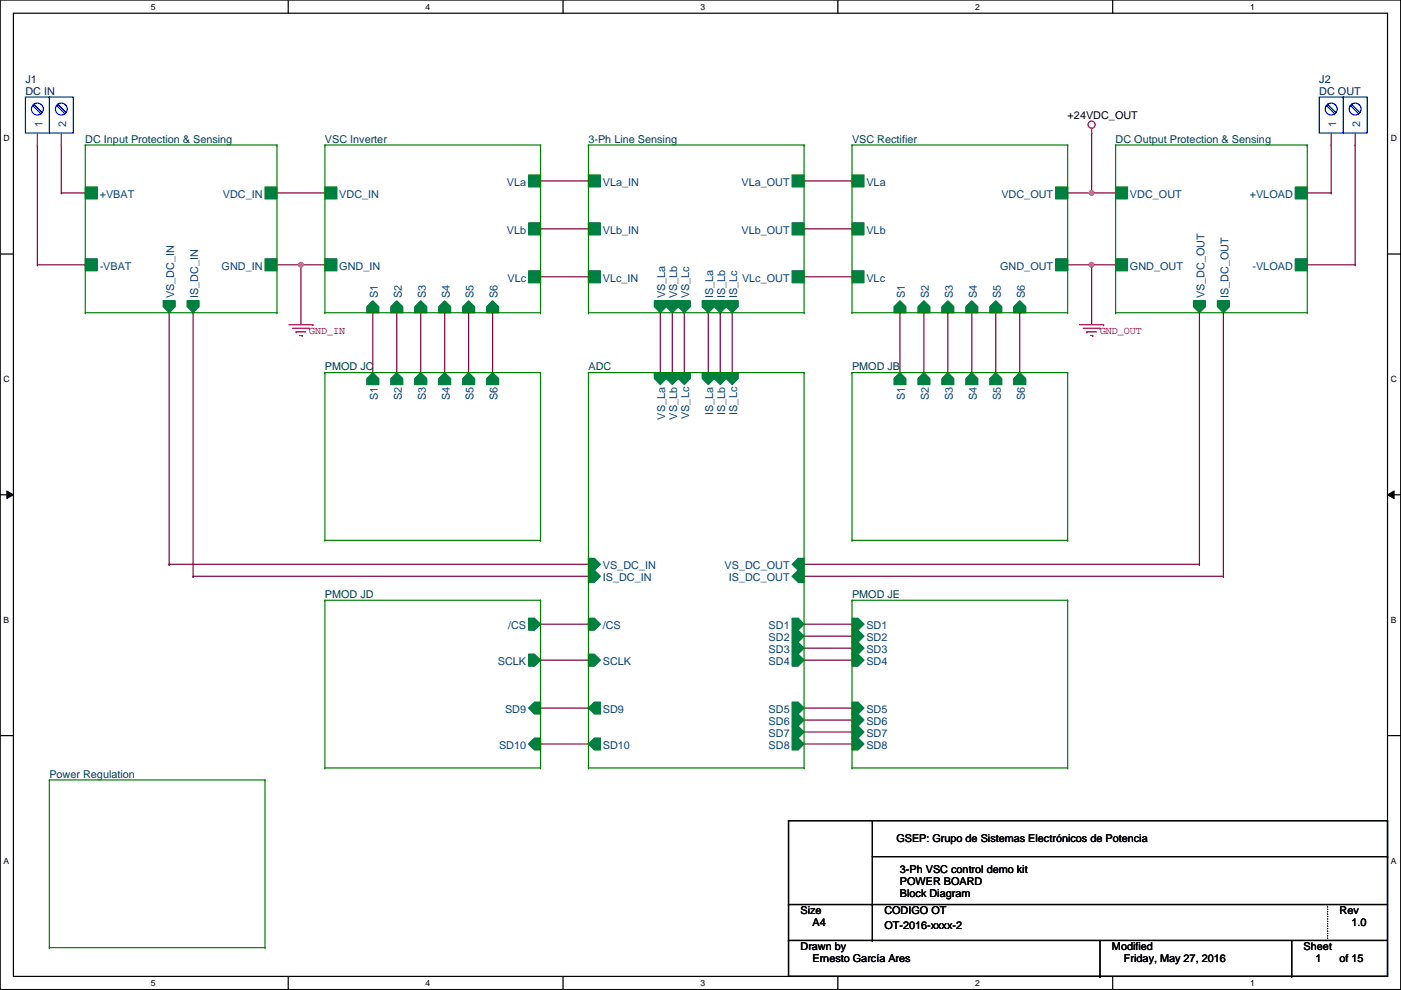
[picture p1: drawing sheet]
<svg xmlns="http://www.w3.org/2000/svg" width="297mm" height="210mm" viewBox="0 0 297 210" stroke-linecap="round" stroke-linejoin="round" font-family="sans-serif">
<path d="M0 0h297v209.8h-297zM2.8 2.8h291.4v204.2h-291.4z" fill="none" stroke="#000" stroke-width=".25"/>
<g fill="#fff">
<path d="M32 .4h1v2h-1z"/>
<path d="M32 207.4h1v2h-1z"/>
</g>
<path d="M61.1 0v2.8M61.1 207v2.8" fill="none" stroke="#000" stroke-width=".25"/>
<g fill="#fff">
<path d="M90.2 .4h1v2h-1z"/>
<path d="M90.2 207.4h1v2h-1z"/>
</g>
<path d="M119.4 0v2.8M119.4 207v2.8" fill="none" stroke="#000" stroke-width=".25"/>
<g fill="#fff">
<path d="M148.5 .4h1v2h-1z"/>
<path d="M148.5 207.4h1v2h-1z"/>
</g>
<path d="M177.6 0v2.8M177.6 207v2.8" fill="none" stroke="#000" stroke-width=".25"/>
<g fill="#fff">
<path d="M206.8 .4h1v2h-1z"/>
<path d="M206.8 207.4h1v2h-1z"/>
</g>
<path d="M235.9 0v2.8M235.9 207v2.8" fill="none" stroke="#000" stroke-width=".25"/>
<g fill="#fff">
<path d="M265 .4h1.1v2h-1.1z"/>
<path d="M265 207.4h1.1v2h-1.1z"/>
<path d="M.7 28.3h1.4v2.1h-1.4z"/>
<path d="M294.9 28.3h1.3v2.1h-1.3z"/>
<path d="M.7 79.4h1.4v2h-1.4z"/>
<path d="M294.9 79.4h1.3v2h-1.3z"/>
</g>
<path d="M0 53.9h2.8M294.2 53.9h2.8" fill="none" stroke="#000" stroke-width=".25"/>
<g fill="#fff">
<path d="M.7 130.4h1.3v2.1h-1.3z"/>
<path d="M294.9 130.4h1.2v2.1h-1.2z"/>
</g>
<path d="M0 104.9h2.8M294.2 104.9h2.8" fill="none" stroke="#000" stroke-width=".25"/>
<path d="M1.4 104.1l1.4 .8-1.4 .8zM294.2 104.9l1.4-.8v1.6z" fill="#000"/>
<path d="M1.4 104.1l1.4 .8-1.4 .8zM294.2 104.9l1.4-.8v1.6z" fill="none" stroke="#000" stroke-width=".21"/>
<g fill="#fff">
<path d="M.7 181.5h1.3v2h-1.3z"/>
<path d="M294.9 181.5h1.2v2h-1.2z"/>
</g>
<path d="M0 156h2.8M294.2 156h2.8" fill="none" stroke="#000" stroke-width=".25"/>
<g fill="none" stroke="#800040" stroke-width=".25">
<path d="M114.6 38.4h10.2M124.8 38.4h.1M170.5 38.4h10.1M180.6 38.4h.1M58.7 40.9h10.2M58.7 56.1h5.1M63.8 56.1h.1M68.9 40.9h.1M114.6 48.5h10.2M114.6 58.7h10.2M124.8 48.5h.1M124.8 58.7h.1"/>
<path d="M170.5 48.5h10.1M170.5 58.7h10.1M180.6 48.5h.1M180.6 58.7h.1M226.4 40.9h5M226.4 56.1h5M231.4 40.9h.1M231.4 56.1h.1M35.9 66.3v53.3M40.9 66.3v55.9M79 79h.1M79 66.3v12.7"/>
<path d="M84.1 79h.1M84.1 66.3v12.7M89.2 79h.1M89.2 66.3v12.7M94.3 79h.1M94.3 66.3v12.7M99.4 79h.1M99.4 66.3v12.7M104.4 79h.1M104.4 66.3v12.7M140 79h.1M140 66.3v12.7"/>
<path d="M142.5 79h.1M142.5 66.3v12.7M145.1 79h.1M145.1 66.3v12.7M150.2 79h.1M150.2 66.3v12.7M152.7 66.3h.1M152.7 66.3v12.7M155.2 79h.1M155.2 66.3v12.7M35.9 119.6h.1M40.9 122.2h.1"/>
</g>
<circle cx="231.4" cy="56.1" r=".5" fill="#f0f"/>
<circle cx="231.4" cy="56.1" r=".5" fill="none" stroke="#f0f" stroke-width=".25"/>
<g fill="none" stroke="#800040" stroke-width=".25">
<path d="M7.9 30.7v25.4M13 30.7v10.2M282.2 30.7v10.2M287.3 30.7v25.4M7.9 56.1h.1M7.9 56.1h10.2M13 40.9h.1M13 40.9h5.1M18.1 40.9h.1M18.1 56.1h.1M63.8 56.1h.1M63.8 56.1v12.7"/>
<path d="M277.2 40.9h.1M277.2 56.1h.1M277.2 40.9h5M277.2 56.1h10.1M282.2 40.9h.1M287.3 56.1h.1M190.8 66.3h.1M190.8 66.3v12.7M195.9 79h.1M195.9 66.3v12.7M201 66.3h.1M201 66.3v12.7"/>
<path d="M206 79h.1M206 66.3v12.7M211.1 79h.1M211.1 66.3v12.7M216.2 66.3h.1M216.2 66.3v12.7M254.3 66.3v53.3M259.4 66.3v55.9M35.9 119.6h.1M35.9 119.6h88.9M170.5 119.6h83.8M254.3 119.6h.1"/>
<path d="M40.9 122.2h.1M40.9 122.2h83.9M170.5 122.2h88.9M170.5 132.3h10.1M170.5 134.9h10.1M170.5 137.4h10.1M170.5 140h10.1M180.6 132.3h.1M180.6 134.9h.1M180.6 137.4h.1M180.6 140h.1M259.4 122.2h.1"/>
<path d="M114.6 150.1h.1M114.6 157.7h.1M114.6 150.1h10.2M114.6 157.7h10.2M170.5 150.1h10.1M170.5 157.7h10.1M170.5 152.7h10.1M170.5 155.2h10.1M180.6 150.1h.1M180.6 152.7h.1M180.6 155.2h.1M180.6 157.7h.1"/>
</g>
<circle cx="63.8" cy="56.1" r=".5" fill="#f0f"/>
<circle cx="63.8" cy="56.1" r=".5" fill="none" stroke="#f0f" stroke-width=".25"/>
<path d="M231.4 28.2h.1M231.4 28.2v12.7M63.8 56.1h5.1M68.9 56.1h.1M231.4 56.1h.1M231.4 56.1h5.1M231.4 56.1v12.7M236.5 56.1h.1M114.6 132.3h10.2M114.6 140h10.2M124.8 132.3h.1M124.8 140h.1" fill="none" stroke="#800040" stroke-width=".25"/>
<circle cx="231.4" cy="40.9" r=".5" fill="#f0f"/>
<circle cx="231.4" cy="40.9" r=".5" fill="none" stroke="#f0f" stroke-width=".25"/>
<path d="M231.4 40.9h5.1M236.5 40.9h.1" fill="none" stroke="#800040" stroke-width=".25"/>
<g fill="none" stroke="#f00" stroke-width=".25">
<path d="M231.4 28.2h.1M231.4 27.2v1M61.3 68.8h5M62 69.6h3.6M62.8 70.4h.1M62.8 70.4h2M63.5 71.1h.6M64.1 71.1h.1M65.6 69.6h.1M66.3 68.8h.1M228.9 68.8h5.1M229.7 69.6h3.5"/>
<path d="M230.4 70.4h.1M230.4 70.4h2.1M231.2 71.1h.5M231.7 71.1h.1M233.2 69.6h.1M234 68.8h.1"/>
<circle cx="231.4" cy="26.4" r=".76"/>
</g>
<g fill="none" stroke="#000" stroke-width=".25">
<path d="M167.2 174h127v33h-127zM185 174v25.4M167.2 199.4h.1M167.2 191.8h.1M167.2 199.4h127M167.2 191.8h127M185 199.4h.1M185 191.8h.1M185 181.6h109.2M233.2 199.4v7.6M273.9 199.4v7.6M294.2 181.6h.1"/>
<path d="M233.2 207h.1M273.9 207h.1"/>
</g>
<path d="M281.5 191.8v7.6M281.5 199.4h.1" fill="none" stroke="#000" stroke-width=".25" stroke-dasharray="0 .5"/>
<path d="M56.2 54.9h2.5v2.5h-2.5z" fill-rule="evenodd" fill="#008040"/>
<path d="M56.2 54.9h2.5v2.5h-2.5z" fill="none" stroke="#008040" stroke-width=".25"/>
<path d="M56.2 39.6h2.5v2.6h-2.5z" fill-rule="evenodd" fill="#008040"/>
<path d="M56.2 39.6h2.5v2.6h-2.5z" fill="none" stroke="#008040" stroke-width=".25"/>
<path d="M18.1 39.6h2.5v2.6h-2.5z" fill-rule="evenodd" fill="#008040"/>
<path d="M18.1 39.6h2.5v2.6h-2.5z" fill="none" stroke="#008040" stroke-width=".25"/>
<path d="M18.1 54.9h2.5v2.5h-2.5z" fill-rule="evenodd" fill="#008040"/>
<path d="M18.1 54.9h2.5v2.5h-2.5z" fill="none" stroke="#008040" stroke-width=".25"/>
<path d="M34.6 63.8h2.5v1.2l-1.2 1.3-1.3-1.3z" fill-rule="evenodd" fill="#008040"/>
<path d="M34.6 63.8h2.5v1.2l-1.2 1.3-1.3-1.3z" fill="none" stroke="#008040" stroke-width=".25"/>
<path d="M39.7 63.8h2.5v1.2l-1.3 1.3-1.2-1.3z" fill-rule="evenodd" fill="#008040"/>
<path d="M39.7 63.8h2.5v1.2l-1.3 1.3-1.2-1.3z" fill="none" stroke="#008040" stroke-width=".25"/>
<path d="M18.1 30.7h.1M18.1 30.7h40.6M18.1 30.7v35.6M58.7 30.7h.1M58.7 30.7v35.6M18.1 66.3h.1M18.1 66.3h40.6M58.7 66.3h.1" fill="none" stroke="#008000" stroke-width=".25"/>
<path d="M68.9 39.6h2.5v2.6h-2.5z" fill-rule="evenodd" fill="#008040"/>
<path d="M68.9 39.6h2.5v2.6h-2.5z" fill="none" stroke="#008040" stroke-width=".25"/>
<path d="M68.9 54.9h2.5v2.5h-2.5z" fill-rule="evenodd" fill="#008040"/>
<path d="M68.9 54.9h2.5v2.5h-2.5z" fill="none" stroke="#008040" stroke-width=".25"/>
<path d="M112.1 37.1h2.5v2.5h-2.5z" fill-rule="evenodd" fill="#008040"/>
<path d="M112.1 37.1h2.5v2.5h-2.5z" fill="none" stroke="#008040" stroke-width=".25"/>
<path d="M112.1 47.3h2.5v2.5h-2.5z" fill-rule="evenodd" fill="#008040"/>
<path d="M112.1 47.3h2.5v2.5h-2.5z" fill="none" stroke="#008040" stroke-width=".25"/>
<path d="M112.1 57.4h2.5v2.6h-2.5z" fill-rule="evenodd" fill="#008040"/>
<path d="M112.1 57.4h2.5v2.6h-2.5z" fill="none" stroke="#008040" stroke-width=".25"/>
<path d="M79 63.8l1.3 1.2v1.3h-2.5v-1.3z" fill-rule="evenodd" fill="#008040"/>
<path d="M79 63.8l1.3 1.2v1.3h-2.5v-1.3z" fill="none" stroke="#008040" stroke-width=".25"/>
<path d="M84.1 63.8l1.3 1.2v1.3h-2.5v-1.3z" fill-rule="evenodd" fill="#008040"/>
<path d="M84.1 63.8l1.3 1.2v1.3h-2.5v-1.3z" fill="none" stroke="#008040" stroke-width=".25"/>
<path d="M89.2 63.8l1.3 1.2v1.3h-2.6v-1.3z" fill-rule="evenodd" fill="#008040"/>
<path d="M89.2 63.8l1.3 1.2v1.3h-2.6v-1.3z" fill="none" stroke="#008040" stroke-width=".25"/>
<path d="M94.3 63.8l1.3 1.2v1.3h-2.6v-1.3z" fill-rule="evenodd" fill="#008040"/>
<path d="M94.3 63.8l1.3 1.2v1.3h-2.6v-1.3z" fill="none" stroke="#008040" stroke-width=".25"/>
<path d="M99.4 63.8l1.2 1.2v1.3h-2.5v-1.3z" fill-rule="evenodd" fill="#008040"/>
<path d="M99.4 63.8l1.2 1.2v1.3h-2.5v-1.3z" fill="none" stroke="#008040" stroke-width=".25"/>
<path d="M104.4 63.8l1.3 1.2v1.3h-2.5v-1.3z" fill-rule="evenodd" fill="#008040"/>
<path d="M104.4 63.8l1.3 1.2v1.3h-2.5v-1.3z" fill="none" stroke="#008040" stroke-width=".25"/>
<path d="M68.9 30.7h.1M68.9 30.7h45.7M68.9 30.7v35.6M114.6 30.7h.1M114.6 30.7v35.6M68.9 66.3h.1M68.9 66.3h45.7M114.6 66.3h.1" fill="none" stroke="#008000" stroke-width=".25"/>
<path d="M180.6 131.1h1.3l1.3 1.2-1.3 1.3h-1.3z" fill-rule="evenodd" fill="#008040"/>
<path d="M180.6 131.1h1.3l1.3 1.2-1.3 1.3h-1.3z" fill="none" stroke="#008040" stroke-width=".25"/>
<path d="M180.6 133.6h1.3l1.3 1.3-1.3 1.3h-1.3z" fill-rule="evenodd" fill="#008040"/>
<path d="M180.6 133.6h1.3l1.3 1.3-1.3 1.3h-1.3z" fill="none" stroke="#008040" stroke-width=".25"/>
<path d="M180.6 136.2h1.3l1.3 1.2-1.3 1.3h-1.3z" fill-rule="evenodd" fill="#008040"/>
<path d="M180.6 136.2h1.3l1.3 1.2-1.3 1.3h-1.3z" fill="none" stroke="#008040" stroke-width=".25"/>
<path d="M180.6 138.7h1.3l1.3 1.3-1.3 1.2h-1.3z" fill-rule="evenodd" fill="#008040"/>
<path d="M180.6 138.7h1.3l1.3 1.3-1.3 1.2h-1.3z" fill="none" stroke="#008040" stroke-width=".25"/>
<path d="M180.6 148.9h1.3l1.3 1.2-1.3 1.3h-1.3z" fill-rule="evenodd" fill="#008040"/>
<path d="M180.6 148.9h1.3l1.3 1.2-1.3 1.3h-1.3z" fill="none" stroke="#008040" stroke-width=".25"/>
<path d="M180.6 151.4h1.3l1.3 1.3-1.3 1.2h-1.3z" fill-rule="evenodd" fill="#008040"/>
<path d="M180.6 151.4h1.3l1.3 1.3-1.3 1.2h-1.3z" fill="none" stroke="#008040" stroke-width=".25"/>
<path d="M180.6 153.9h1.3l1.3 1.3-1.3 1.3h-1.3z" fill-rule="evenodd" fill="#008040"/>
<path d="M180.6 153.9h1.3l1.3 1.3-1.3 1.3h-1.3z" fill="none" stroke="#008040" stroke-width=".25"/>
<path d="M180.6 156.5h1.3l1.3 1.2-1.3 1.3h-1.3z" fill-rule="evenodd" fill="#008040"/>
<path d="M180.6 156.5h1.3l1.3 1.2-1.3 1.3h-1.3z" fill="none" stroke="#008040" stroke-width=".25"/>
<path d="M180.6 127.3h.1M180.6 127.3h45.8M180.6 127.3v35.5M226.4 127.3h.1M226.4 127.3v35.5M180.6 162.8h.1M180.6 162.8h45.8M226.4 162.8h.1" fill="none" stroke="#008000" stroke-width=".25"/>
<path d="M236.5 39.6h2.6v2.6h-2.6z" fill-rule="evenodd" fill="#008040"/>
<path d="M236.5 39.6h2.6v2.6h-2.6z" fill="none" stroke="#008040" stroke-width=".25"/>
<path d="M236.5 54.9h2.6v2.5h-2.6z" fill-rule="evenodd" fill="#008040"/>
<path d="M236.5 54.9h2.6v2.5h-2.6z" fill="none" stroke="#008040" stroke-width=".25"/>
<path d="M274.6 39.6h2.6v2.6h-2.6z" fill-rule="evenodd" fill="#008040"/>
<path d="M274.6 39.6h2.6v2.6h-2.6z" fill="none" stroke="#008040" stroke-width=".25"/>
<path d="M274.6 54.9h2.6v2.5h-2.6z" fill-rule="evenodd" fill="#008040"/>
<path d="M274.6 54.9h2.6v2.5h-2.6z" fill="none" stroke="#008040" stroke-width=".25"/>
<path d="M253 63.8h2.6v1.2l-1.3 1.3-1.3-1.3z" fill-rule="evenodd" fill="#008040"/>
<path d="M253 63.8h2.6v1.2l-1.3 1.3-1.3-1.3z" fill="none" stroke="#008040" stroke-width=".25"/>
<path d="M258.1 63.8h2.6v1.2l-1.3 1.3-1.3-1.3z" fill-rule="evenodd" fill="#008040"/>
<path d="M258.1 63.8h2.6v1.2l-1.3 1.3-1.3-1.3z" fill="none" stroke="#008040" stroke-width=".25"/>
<path d="M236.5 30.7h.1M236.5 30.7h40.7M236.5 30.7v35.6M277.2 30.7h.1M277.2 30.7v35.6M236.5 66.3h.1M236.5 66.3h40.7M277.2 66.3h.1" fill="none" stroke="#008000" stroke-width=".25"/>
<path d="M79 79l1.3 1.3v1.2h-2.5v-1.2z" fill-rule="evenodd" fill="#008040"/>
<path d="M79 79l1.3 1.3v1.2h-2.5v-1.2z" fill="none" stroke="#008040" stroke-width=".25"/>
<path d="M82.9 80.3l1.2-1.3 1.3 1.3v1.2h-2.5z" fill-rule="evenodd" fill="#008040"/>
<path d="M82.9 80.3l1.2-1.3 1.3 1.3v1.2h-2.5z" fill="none" stroke="#008040" stroke-width=".25"/>
<path d="M87.9 80.3l1.3-1.3 1.3 1.3v1.2h-2.6z" fill-rule="evenodd" fill="#008040"/>
<path d="M87.9 80.3l1.3-1.3 1.3 1.3v1.2h-2.6z" fill="none" stroke="#008040" stroke-width=".25"/>
<path d="M93 80.3l1.3-1.3 1.3 1.3v1.2h-2.6z" fill-rule="evenodd" fill="#008040"/>
<path d="M93 80.3l1.3-1.3 1.3 1.3v1.2h-2.6z" fill="none" stroke="#008040" stroke-width=".25"/>
<path d="M99.4 79l1.2 1.3v1.2h-2.5v-1.2z" fill-rule="evenodd" fill="#008040"/>
<path d="M99.4 79l1.2 1.3v1.2h-2.5v-1.2z" fill="none" stroke="#008040" stroke-width=".25"/>
<path d="M103.2 80.3l1.2-1.3 1.3 1.3v1.2h-2.5z" fill-rule="evenodd" fill="#008040"/>
<path d="M103.2 80.3l1.2-1.3 1.3 1.3v1.2h-2.5z" fill="none" stroke="#008040" stroke-width=".25"/>
<path d="M68.9 79h.1M68.9 79h45.7M68.9 79v35.6M114.6 79h.1M114.6 79v35.6M68.9 114.6h.1M68.9 114.6h45.7M114.6 114.6h.1" fill="none" stroke="#008000" stroke-width=".25"/>
<path d="M113.3 148.9h1.3v2.5h-1.3l-1.2-1.3z" fill-rule="evenodd" fill="#008040"/>
<path d="M113.3 148.9h1.3v2.5h-1.3l-1.2-1.3z" fill="none" stroke="#008040" stroke-width=".25"/>
<path d="M112.1 157.7l1.2-1.2h1.3v2.5h-1.3z" fill-rule="evenodd" fill="#008040"/>
<path d="M112.1 157.7l1.2-1.2h1.3v2.5h-1.3z" fill="none" stroke="#008040" stroke-width=".25"/>
<path d="M112.1 131.1h1.2l1.3 1.2-1.3 1.3h-1.2z" fill-rule="evenodd" fill="#008040"/>
<path d="M112.1 131.1h1.2l1.3 1.2-1.3 1.3h-1.2z" fill="none" stroke="#008040" stroke-width=".25"/>
<path d="M112.1 138.7h1.2l1.3 1.3-1.3 1.2h-1.2z" fill-rule="evenodd" fill="#008040"/>
<path d="M112.1 138.7h1.2l1.3 1.3-1.3 1.2h-1.2z" fill="none" stroke="#008040" stroke-width=".25"/>
<g fill="none" stroke="#008000" stroke-width=".25">
<path d="M68.9 127.3h.1M68.9 127.3h45.7M68.9 127.3v35.5M114.6 127.3h.1M114.6 127.3v35.5M10.5 165.4h.1M10.5 165.4h45.7M10.5 165.4v35.5M56.2 165.4h.1M56.2 165.4v35.5M68.9 162.8h.1M68.9 162.8h45.7"/>
<path d="M114.6 162.8h.1M10.5 200.9h.1M10.5 200.9h45.7M56.2 200.9h.1"/>
</g>
<path d="M124.8 37.1h2.5v2.5h-2.5z" fill-rule="evenodd" fill="#008040"/>
<path d="M124.8 37.1h2.5v2.5h-2.5z" fill="none" stroke="#008040" stroke-width=".25"/>
<path d="M124.8 47.3h2.5v2.5h-2.5z" fill-rule="evenodd" fill="#008040"/>
<path d="M124.8 47.3h2.5v2.5h-2.5z" fill="none" stroke="#008040" stroke-width=".25"/>
<path d="M124.8 57.4h2.5v2.6h-2.5z" fill-rule="evenodd" fill="#008040"/>
<path d="M124.8 57.4h2.5v2.6h-2.5z" fill="none" stroke="#008040" stroke-width=".25"/>
<path d="M167.9 57.4h2.6v2.6h-2.6z" fill-rule="evenodd" fill="#008040"/>
<path d="M167.9 57.4h2.6v2.6h-2.6z" fill="none" stroke="#008040" stroke-width=".25"/>
<path d="M167.9 47.3h2.6v2.5h-2.6z" fill-rule="evenodd" fill="#008040"/>
<path d="M167.9 47.3h2.6v2.5h-2.6z" fill="none" stroke="#008040" stroke-width=".25"/>
<path d="M167.9 37.1h2.6v2.5h-2.6z" fill-rule="evenodd" fill="#008040"/>
<path d="M167.9 37.1h2.6v2.5h-2.6z" fill="none" stroke="#008040" stroke-width=".25"/>
<path d="M138.7 63.8h2.6v1.2l-1.3 1.3-1.3-1.3z" fill-rule="evenodd" fill="#008040"/>
<path d="M138.7 63.8h2.6v1.2l-1.3 1.3-1.3-1.3z" fill="none" stroke="#008040" stroke-width=".25"/>
<path d="M141.3 63.8h2.5v1.2l-1.3 1.3-1.2-1.3z" fill-rule="evenodd" fill="#008040"/>
<path d="M141.3 63.8h2.5v1.2l-1.3 1.3-1.2-1.3z" fill="none" stroke="#008040" stroke-width=".25"/>
<path d="M143.8 63.8h2.6v1.2l-1.3 1.3-1.3-1.3z" fill-rule="evenodd" fill="#008040"/>
<path d="M143.8 63.8h2.6v1.2l-1.3 1.3-1.3-1.3z" fill="none" stroke="#008040" stroke-width=".25"/>
<path d="M148.9 63.8h2.5v1.2l-1.2 1.3-1.3-1.3z" fill-rule="evenodd" fill="#008040"/>
<path d="M148.9 63.8h2.5v1.2l-1.2 1.3-1.3-1.3z" fill="none" stroke="#008040" stroke-width=".25"/>
<path d="M151.4 63.8h2.6v1.2l-1.3 1.3-1.3-1.3z" fill-rule="evenodd" fill="#008040"/>
<path d="M151.4 63.8h2.6v1.2l-1.3 1.3-1.3-1.3z" fill="none" stroke="#008040" stroke-width=".25"/>
<path d="M154 63.8h2.5v1.2l-1.3 1.3-1.2-1.3z" fill-rule="evenodd" fill="#008040"/>
<path d="M154 63.8h2.5v1.2l-1.3 1.3-1.2-1.3z" fill="none" stroke="#008040" stroke-width=".25"/>
<path d="M124.8 30.7h.1M124.8 30.7h45.7M124.8 30.7v35.6M170.5 30.7h.1M170.5 30.7v35.6M124.8 66.3h.1M124.8 66.3h45.7M170.5 66.3h.1" fill="none" stroke="#008000" stroke-width=".25"/>
<path d="M180.6 37.1h2.6v2.5h-2.6z" fill-rule="evenodd" fill="#008040"/>
<path d="M180.6 37.1h2.6v2.5h-2.6z" fill="none" stroke="#008040" stroke-width=".25"/>
<path d="M180.6 47.3h2.6v2.5h-2.6z" fill-rule="evenodd" fill="#008040"/>
<path d="M180.6 47.3h2.6v2.5h-2.6z" fill="none" stroke="#008040" stroke-width=".25"/>
<path d="M180.6 57.4h2.6v2.6h-2.6z" fill-rule="evenodd" fill="#008040"/>
<path d="M180.6 57.4h2.6v2.6h-2.6z" fill="none" stroke="#008040" stroke-width=".25"/>
<path d="M223.8 39.6h2.6v2.6h-2.6z" fill-rule="evenodd" fill="#008040"/>
<path d="M223.8 39.6h2.6v2.6h-2.6z" fill="none" stroke="#008040" stroke-width=".25"/>
<path d="M223.8 54.9h2.6v2.5h-2.6z" fill-rule="evenodd" fill="#008040"/>
<path d="M223.8 54.9h2.6v2.5h-2.6z" fill="none" stroke="#008040" stroke-width=".25"/>
<path d="M189.5 65l1.3-1.2 1.3 1.2v1.3h-2.6z" fill-rule="evenodd" fill="#008040"/>
<path d="M189.5 65l1.3-1.2 1.3 1.2v1.3h-2.6z" fill="none" stroke="#008040" stroke-width=".25"/>
<path d="M195.9 63.8l1.3 1.2v1.3h-2.6v-1.3z" fill-rule="evenodd" fill="#008040"/>
<path d="M195.9 63.8l1.3 1.2v1.3h-2.6v-1.3z" fill="none" stroke="#008040" stroke-width=".25"/>
<path d="M201 63.8l1.2 1.2v1.3h-2.5v-1.3z" fill-rule="evenodd" fill="#008040"/>
<path d="M201 63.8l1.2 1.2v1.3h-2.5v-1.3z" fill="none" stroke="#008040" stroke-width=".25"/>
<path d="M204.8 65l1.2-1.2 1.3 1.2v1.3h-2.5z" fill-rule="evenodd" fill="#008040"/>
<path d="M204.8 65l1.2-1.2 1.3 1.2v1.3h-2.5z" fill="none" stroke="#008040" stroke-width=".25"/>
<path d="M211.1 63.8l1.3 1.2v1.3h-2.5v-1.3z" fill-rule="evenodd" fill="#008040"/>
<path d="M211.1 63.8l1.3 1.2v1.3h-2.5v-1.3z" fill="none" stroke="#008040" stroke-width=".25"/>
<path d="M216.2 63.8l1.3 1.2v1.3h-2.6v-1.3z" fill-rule="evenodd" fill="#008040"/>
<path d="M216.2 63.8l1.3 1.2v1.3h-2.6v-1.3z" fill="none" stroke="#008040" stroke-width=".25"/>
<path d="M180.6 30.7h.1M180.6 30.7h45.8M180.6 30.7v35.6M226.4 30.7h.1M226.4 30.7v35.6M180.6 66.3h.1M180.6 66.3h45.8M226.4 66.3h.1" fill="none" stroke="#008000" stroke-width=".25"/>
<g fill="none" stroke="#00f" stroke-width=".25">
<path d="M279.7 20.6h10.2v7.6h-10.2zM281.2 22.4h.1M281.2 22.4l1.8 1.7M281.5 22.1h.1M281.5 22.1l1.8 1.8M284.8 20.6h.1M284.8 20.6v7.6M286.3 22.4h.1M286.3 22.4l1.8 1.7M286.6 22.1h.1M286.6 22.1l1.7 1.8"/>
<circle cx="282.2" cy="23.1" r="1.27"/>
<circle cx="287.3" cy="23.1" r="1.27"/>
</g>
<path d="M282.2 30.7h.1M282.2 28.2v2.5M287.3 30.7h.1M287.3 28.2v2.5" fill="none" stroke="#f00" stroke-width=".25"/>
<path d="M189.5 80.3l1.3-1.3 1.3 1.3v1.2h-2.6z" fill-rule="evenodd" fill="#008040"/>
<path d="M189.5 80.3l1.3-1.3 1.3 1.3v1.2h-2.6z" fill="none" stroke="#008040" stroke-width=".25"/>
<path d="M195.9 79l1.3 1.3v1.2h-2.6v-1.2z" fill-rule="evenodd" fill="#008040"/>
<path d="M195.9 79l1.3 1.3v1.2h-2.6v-1.2z" fill="none" stroke="#008040" stroke-width=".25"/>
<path d="M201 79l1.2 1.3v1.2h-2.5v-1.2z" fill-rule="evenodd" fill="#008040"/>
<path d="M201 79l1.2 1.3v1.2h-2.5v-1.2z" fill="none" stroke="#008040" stroke-width=".25"/>
<path d="M204.8 80.3l1.2-1.3 1.3 1.3v1.2h-2.5z" fill-rule="evenodd" fill="#008040"/>
<path d="M204.8 80.3l1.2-1.3 1.3 1.3v1.2h-2.5z" fill="none" stroke="#008040" stroke-width=".25"/>
<path d="M211.1 79l1.3 1.3v1.2h-2.5v-1.2z" fill-rule="evenodd" fill="#008040"/>
<path d="M211.1 79l1.3 1.3v1.2h-2.5v-1.2z" fill="none" stroke="#008040" stroke-width=".25"/>
<path d="M216.2 79l1.3 1.3v1.2h-2.6v-1.2z" fill-rule="evenodd" fill="#008040"/>
<path d="M216.2 79l1.3 1.3v1.2h-2.6v-1.2z" fill="none" stroke="#008040" stroke-width=".25"/>
<path d="M180.6 79h.1M180.6 79h45.8M180.6 79v35.6M226.4 79h.1M226.4 79v35.6M180.6 114.6h.1M180.6 114.6h45.8M226.4 114.6h.1" fill="none" stroke="#008000" stroke-width=".25"/>
<g fill="none" stroke="#00f" stroke-width=".25">
<path d="M5.4 20.6h10.1v7.6h-10.1zM6.9 22.4h.1M6.9 22.4l1.8 1.7M7.2 22.1h.1M7.2 22.1l1.7 1.8M10.5 20.6h.1M10.5 20.6v7.6M12 22.4h.1M12 22.4l1.8 1.7M12.2 22.1h.1M12.2 22.1l1.8 1.8"/>
<circle cx="7.9" cy="23.1" r="1.27"/>
<circle cx="13" cy="23.1" r="1.27"/>
</g>
<path d="M7.9 30.7h.1M7.9 28.2v2.5M13 30.7h.1M13 28.2v2.5" fill="none" stroke="#f00" stroke-width=".25"/>
<path d="M154 79h2.5v1.3l-1.3 1.2-1.2-1.2z" fill-rule="evenodd" fill="#008040"/>
<path d="M154 79h2.5v1.3l-1.3 1.2-1.2-1.2z" fill="none" stroke="#008040" stroke-width=".25"/>
<path d="M151.4 79h2.6v1.3l-1.3 1.2-1.3-1.2z" fill-rule="evenodd" fill="#008040"/>
<path d="M151.4 79h2.6v1.3l-1.3 1.2-1.3-1.2z" fill="none" stroke="#008040" stroke-width=".25"/>
<path d="M148.9 79h2.5v1.3l-1.2 1.2-1.3-1.2z" fill-rule="evenodd" fill="#008040"/>
<path d="M148.9 79h2.5v1.3l-1.2 1.2-1.3-1.2z" fill="none" stroke="#008040" stroke-width=".25"/>
<path d="M138.7 79h2.6v1.3l-1.3 1.2-1.3-1.2z" fill-rule="evenodd" fill="#008040"/>
<path d="M138.7 79h2.6v1.3l-1.3 1.2-1.3-1.2z" fill="none" stroke="#008040" stroke-width=".25"/>
<path d="M141.3 79h2.5v1.3l-1.3 1.2-1.2-1.2z" fill-rule="evenodd" fill="#008040"/>
<path d="M141.3 79h2.5v1.3l-1.3 1.2-1.2-1.2z" fill="none" stroke="#008040" stroke-width=".25"/>
<path d="M143.8 79h2.6v1.3l-1.3 1.2-1.3-1.2z" fill-rule="evenodd" fill="#008040"/>
<path d="M143.8 79h2.6v1.3l-1.3 1.2-1.3-1.2z" fill="none" stroke="#008040" stroke-width=".25"/>
<path d="M124.8 118.4h1.2l1.3 1.2-1.3 1.3h-1.2z" fill-rule="evenodd" fill="#008040"/>
<path d="M124.8 118.4h1.2l1.3 1.2-1.3 1.3h-1.2z" fill="none" stroke="#008040" stroke-width=".25"/>
<path d="M124.8 120.9h1.2l1.3 1.3-1.3 1.3h-1.2z" fill-rule="evenodd" fill="#008040"/>
<path d="M124.8 120.9h1.2l1.3 1.3-1.3 1.3h-1.2z" fill="none" stroke="#008040" stroke-width=".25"/>
<path d="M169.2 120.9h1.3v2.6h-1.3l-1.3-1.3z" fill-rule="evenodd" fill="#008040"/>
<path d="M169.2 120.9h1.3v2.6h-1.3l-1.3-1.3z" fill="none" stroke="#008040" stroke-width=".25"/>
<path d="M169.2 118.4h1.3v2.5h-1.3l-1.3-1.3z" fill-rule="evenodd" fill="#008040"/>
<path d="M169.2 118.4h1.3v2.5h-1.3l-1.3-1.3z" fill="none" stroke="#008040" stroke-width=".25"/>
<path d="M167.9 131.1h1.3l1.3 1.2-1.3 1.3h-1.3z" fill-rule="evenodd" fill="#008040"/>
<path d="M167.9 131.1h1.3l1.3 1.2-1.3 1.3h-1.3z" fill="none" stroke="#008040" stroke-width=".25"/>
<path d="M167.9 133.6h1.3l1.3 1.3-1.3 1.3h-1.3z" fill-rule="evenodd" fill="#008040"/>
<path d="M167.9 133.6h1.3l1.3 1.3-1.3 1.3h-1.3z" fill="none" stroke="#008040" stroke-width=".25"/>
<path d="M167.9 136.2h1.3l1.3 1.2-1.3 1.3h-1.3z" fill-rule="evenodd" fill="#008040"/>
<path d="M167.9 136.2h1.3l1.3 1.2-1.3 1.3h-1.3z" fill="none" stroke="#008040" stroke-width=".25"/>
<path d="M167.9 138.7h1.3l1.3 1.3-1.3 1.2h-1.3z" fill-rule="evenodd" fill="#008040"/>
<path d="M167.9 138.7h1.3l1.3 1.3-1.3 1.2h-1.3z" fill="none" stroke="#008040" stroke-width=".25"/>
<path d="M167.9 148.9h1.3l1.3 1.2-1.3 1.3h-1.3z" fill-rule="evenodd" fill="#008040"/>
<path d="M167.9 148.9h1.3l1.3 1.2-1.3 1.3h-1.3z" fill="none" stroke="#008040" stroke-width=".25"/>
<path d="M167.9 151.4h1.3l1.3 1.3-1.3 1.2h-1.3z" fill-rule="evenodd" fill="#008040"/>
<path d="M167.9 151.4h1.3l1.3 1.3-1.3 1.2h-1.3z" fill="none" stroke="#008040" stroke-width=".25"/>
<path d="M167.9 153.9h1.3l1.3 1.3-1.3 1.3h-1.3z" fill-rule="evenodd" fill="#008040"/>
<path d="M167.9 153.9h1.3l1.3 1.3-1.3 1.3h-1.3z" fill="none" stroke="#008040" stroke-width=".25"/>
<path d="M167.9 156.5h1.3l1.3 1.2-1.3 1.3h-1.3z" fill-rule="evenodd" fill="#008040"/>
<path d="M167.9 156.5h1.3l1.3 1.2-1.3 1.3h-1.3z" fill="none" stroke="#008040" stroke-width=".25"/>
<path d="M124.8 150.1l1.2-1.2h1.3v2.5h-1.3z" fill-rule="evenodd" fill="#008040"/>
<path d="M124.8 150.1l1.2-1.2h1.3v2.5h-1.3z" fill="none" stroke="#008040" stroke-width=".25"/>
<path d="M124.8 157.7l1.2-1.2h1.3v2.5h-1.3z" fill-rule="evenodd" fill="#008040"/>
<path d="M124.8 157.7l1.2-1.2h1.3v2.5h-1.3z" fill="none" stroke="#008040" stroke-width=".25"/>
<path d="M124.8 131.1h1.2l1.3 1.2-1.3 1.3h-1.2z" fill-rule="evenodd" fill="#008040"/>
<path d="M124.8 131.1h1.2l1.3 1.2-1.3 1.3h-1.2z" fill="none" stroke="#008040" stroke-width=".25"/>
<path d="M124.8 138.7h1.2l1.3 1.3-1.3 1.2h-1.2z" fill-rule="evenodd" fill="#008040"/>
<path d="M124.8 138.7h1.2l1.3 1.3-1.3 1.2h-1.2z" fill="none" stroke="#008040" stroke-width=".25"/>
<path d="M124.8 79h.1M124.8 79h45.7M124.8 79v83.8M170.5 79h.1M170.5 79v83.8M124.8 162.8h.1M124.8 162.8h45.7M170.5 162.8h.1" fill="none" stroke="#008000" stroke-width=".25"/>
<circle cx="231.4" cy="56.1" r=".5" fill="#f0f"/>
<circle cx="231.4" cy="56.1" r=".5" fill="none" stroke="#f0f" stroke-width=".25"/>
<circle cx="63.8" cy="56.1" r=".5" fill="#f0f"/>
<circle cx="63.8" cy="56.1" r=".5" fill="none" stroke="#f0f" stroke-width=".25"/>
<circle cx="231.4" cy="40.9" r=".5" fill="#f0f"/>
<circle cx="231.4" cy="40.9" r=".5" fill="none" stroke="#f0f" stroke-width=".25"/>
<g font-size="2.3" fill="#000080">
<text x="5.4" y="17.6">J1</text>
<text x="279.7" y="17.6">J2</text>
<text x="5.4" y="20.1">DC IN</text>
<text x="279.7" y="20.1">DC OUT</text>
</g>
<g font-size="2.3" fill="#004080">
<text x="9" y="26.9" transform="rotate(-90 9 26.9)">1</text>
<text x="14.1" y="26.9" transform="rotate(-90 14.1 26.9)">2</text>
<text x="283.3" y="26.9" transform="rotate(-90 283.3 26.9)">1</text>
<text x="288.4" y="26.9" transform="rotate(-90 288.4 26.9)">2</text>
<text x="21.1" y="41.9">+VBAT</text>
<text x="47.2" y="41.9">VDC_IN</text>
<text x="71.9" y="41.9">VDC_IN</text>
<text x="107.5" y="39.4">VLa</text>
<text x="127.8" y="39.4">VLa_IN</text>
<text x="157.2" y="39.4">VLa_OUT</text>
<text x="183.7" y="39.4">VLa</text>
<text x="212.3" y="41.9">VDC_OUT</text>
<text x="239.6" y="41.9">VDC_OUT</text>
<text x="265" y="41.9">+VLOAD</text>
<text x="107.5" y="49.6">VLb</text>
<text x="127.8" y="49.6">VLb_IN</text>
<text x="157.2" y="49.6">VLb_OUT</text>
<text x="183.7" y="49.6">VLb</text>
<text x="21.1" y="57.2">-VBAT</text>
<text x="47" y="57.2">GND_IN</text>
<text x="71.9" y="57.2">GND_IN</text>
<text x="107.6" y="59.7">VLc</text>
<text x="127.8" y="59.7">VLc_IN</text>
<text x="157.3" y="59.7">VLc_OUT</text>
<text x="183.7" y="59.7">VLc</text>
<text x="212.1" y="57.2">GND_OUT</text>
<text x="239.6" y="57.2">GND_OUT</text>
<text x="265.6" y="57.2">-VLOAD</text>
<text x="36.9" y="63.3" transform="rotate(-90 36.9 63.3)">VS_DC_IN</text>
<text x="42" y="63.3" transform="rotate(-90 42 63.3)">IS_DC_IN</text>
<text x="80.1" y="63.3" transform="rotate(-90 80.1 63.3)">S1</text>
<text x="85.2" y="63.3" transform="rotate(-90 85.2 63.3)">S2</text>
<text x="90.3" y="63.3" transform="rotate(-90 90.3 63.3)">S3</text>
<text x="95.3" y="63.3" transform="rotate(-90 95.3 63.3)">S4</text>
<text x="100.4" y="63.3" transform="rotate(-90 100.4 63.3)">S5</text>
<text x="105.5" y="63.3" transform="rotate(-90 105.5 63.3)">S6</text>
<text x="141.1" y="63.3" transform="rotate(-90 141.1 63.3)">VS_La</text>
<text x="143.6" y="63.3" transform="rotate(-90 143.6 63.3)">VS_Lb</text>
<text x="146.1" y="63.3" transform="rotate(-90 146.1 63.3)">VS_Lc</text>
<text x="151.2" y="63.3" transform="rotate(-90 151.2 63.3)">IS_La</text>
<text x="153.8" y="63.3" transform="rotate(-90 153.8 63.3)">IS_Lb</text>
<text x="156.3" y="63.3" transform="rotate(-90 156.3 63.3)">IS_Lc</text>
<text x="191.9" y="63.3" transform="rotate(-90 191.9 63.3)">S1</text>
<text x="196.9" y="63.3" transform="rotate(-90 196.9 63.3)">S2</text>
<text x="202" y="63.3" transform="rotate(-90 202 63.3)">S3</text>
<text x="207.1" y="63.3" transform="rotate(-90 207.1 63.3)">S4</text>
<text x="212.2" y="63.3" transform="rotate(-90 212.2 63.3)">S5</text>
<text x="217.3" y="63.3" transform="rotate(-90 217.3 63.3)">S6</text>
<text x="255.4" y="63.3" transform="rotate(-90 255.4 63.3)">VS_DC_OUT</text>
<text x="260.4" y="63.3" transform="rotate(-90 260.4 63.3)">IS_DC_OUT</text>
<text x="80.1" y="84.9" transform="rotate(-90 80.1 84.9)">S1</text>
<text x="85.2" y="84.9" transform="rotate(-90 85.2 84.9)">S2</text>
<text x="90.3" y="84.9" transform="rotate(-90 90.3 84.9)">S3</text>
<text x="95.3" y="84.9" transform="rotate(-90 95.3 84.9)">S4</text>
<text x="100.4" y="84.9" transform="rotate(-90 100.4 84.9)">S5</text>
<text x="105.5" y="84.9" transform="rotate(-90 105.5 84.9)">S6</text>
<text x="141.1" y="89" transform="rotate(-90 141.1 89)">VS_La</text>
<text x="143.6" y="89" transform="rotate(-90 143.6 89)">VS_Lb</text>
<text x="146.1" y="88.8" transform="rotate(-90 146.1 88.8)">VS_Lc</text>
<text x="151.2" y="88.1" transform="rotate(-90 151.2 88.1)">IS_La</text>
<text x="153.8" y="88.1" transform="rotate(-90 153.8 88.1)">IS_Lb</text>
<text x="156.3" y="87.9" transform="rotate(-90 156.3 87.9)">IS_Lc</text>
<text x="191.9" y="84.9" transform="rotate(-90 191.9 84.9)">S1</text>
<text x="196.9" y="84.9" transform="rotate(-90 196.9 84.9)">S2</text>
<text x="202" y="84.9" transform="rotate(-90 202 84.9)">S3</text>
<text x="207.1" y="84.9" transform="rotate(-90 207.1 84.9)">S4</text>
<text x="212.2" y="84.9" transform="rotate(-90 212.2 84.9)">S5</text>
<text x="217.3" y="84.9" transform="rotate(-90 217.3 84.9)">S6</text>
<text x="127.8" y="120.7">VS_DC_IN</text>
<text x="127.8" y="123.2">IS_DC_IN</text>
<text x="153.6" y="120.7">VS_DC_OUT</text>
<text x="154.5" y="123.2">IS_DC_OUT</text>
<text x="107.7" y="133.4">/CS</text>
<text x="127.8" y="133.4">/CS</text>
<text x="163" y="133.4">SD1</text>
<text x="163" y="135.9">SD2</text>
<text x="183.7" y="133.4">SD1</text>
<text x="183.7" y="135.9">SD2</text>
<text x="105.5" y="141">SCLK</text>
<text x="127.8" y="141">SCLK</text>
<text x="163" y="138.5">SD3</text>
<text x="163" y="141">SD4</text>
<text x="183.7" y="138.5">SD3</text>
<text x="183.7" y="141">SD4</text>
<text x="107.1" y="151.2">SD9</text>
<text x="127.8" y="151.2">SD9</text>
<text x="163" y="151.2">SD5</text>
<text x="163" y="153.7">SD6</text>
<text x="183.7" y="151.2">SD5</text>
<text x="183.7" y="153.7">SD6</text>
<text x="105.8" y="158.8">SD10</text>
<text x="127.8" y="158.8">SD10</text>
<text x="163" y="156.2">SD7</text>
<text x="163" y="158.8">SD8</text>
<text x="183.7" y="156.2">SD7</text>
<text x="183.7" y="158.8">SD8</text>
</g>
<g font-size="2.3">
<text x="226.4" y="25.2">+24VDC_OUT</text>
<text x="190" y="178.6">GSEP: Grupo de Sistemas Electrónicos de Potencia</text>
<text x="190.8" y="185.2">3-Ph VSC control demo kit</text>
<text x="190.8" y="187.7">POWER BOARD</text>
<text x="190.8" y="190.3">Block Diagram</text>
<text x="169.7" y="193.8">Size</text>
<text x="172.3" y="196.4">A4</text>
<text x="187.5" y="196.9">OT-2016-xxxx-2</text>
<text x="187.5" y="193.8">CODIGO OT</text>
<text x="284" y="193.8">Rev</text>
<text x="286.6" y="196.4">1.0</text>
<text x="169.7" y="201.5">Drawn by</text>
<text x="172.3" y="204">Ernesto García Ares</text>
<text x="235.8" y="201.5">Modified</text>
<text x="238.3" y="204">Friday, May 27, 2016</text>
<text x="276.4" y="201.5">Sheet</text>
<text x="278.9" y="204">1</text>
<text x="284" y="204">of 15</text>
</g>
<g font-size="2.3" fill="#004040">
<text x="18.1" y="30.3">DC Input Protection &amp; Sensing</text>
<text x="68.9" y="30.3">VSC Inverter</text>
<text x="124.8" y="30.3">3-Ph Line Sensing</text>
<text x="180.6" y="30.3">VSC Rectifier</text>
<text x="236.5" y="30.3">DC Output Protection &amp; Sensing</text>
<text x="68.9" y="78.5">PMOD JC</text>
<text x="124.8" y="78.5">ADC</text>
<text x="180.6" y="78.5">PMOD JB</text>
<text x="68.9" y="126.8">PMOD JD</text>
<text x="180.6" y="126.8">PMOD JE</text>
<text x="10.5" y="164.9">Power Regulation</text>
</g>
<g font-size="2.3" fill="#f00">
<text x="65.6" y="70.9">GND_IN</text>
<text x="233.2" y="70.9">GND_OUT</text>
</g>
<g font-size="1.8">
<text x="32" y="2">5</text>
<text x="90.2" y="2">4</text>
<text x="148.5" y="2">3</text>
<text x="206.8" y="2">2</text>
<text x="265" y="2">1</text>
<text x=".7" y="30">D</text>
<text x="294.9" y="30">D</text>
<text x=".7" y="81">C</text>
<text x="294.9" y="81">C</text>
<text x=".7" y="132.1">B</text>
<text x="294.9" y="132.1">B</text>
<text x=".7" y="183.1">A</text>
<text x="294.9" y="183.1">A</text>
<text x="32" y="209">5</text>
<text x="90.2" y="209">4</text>
<text x="148.5" y="209">3</text>
<text x="206.8" y="209">2</text>
<text x="265" y="209">1</text>
</g>
</svg>
